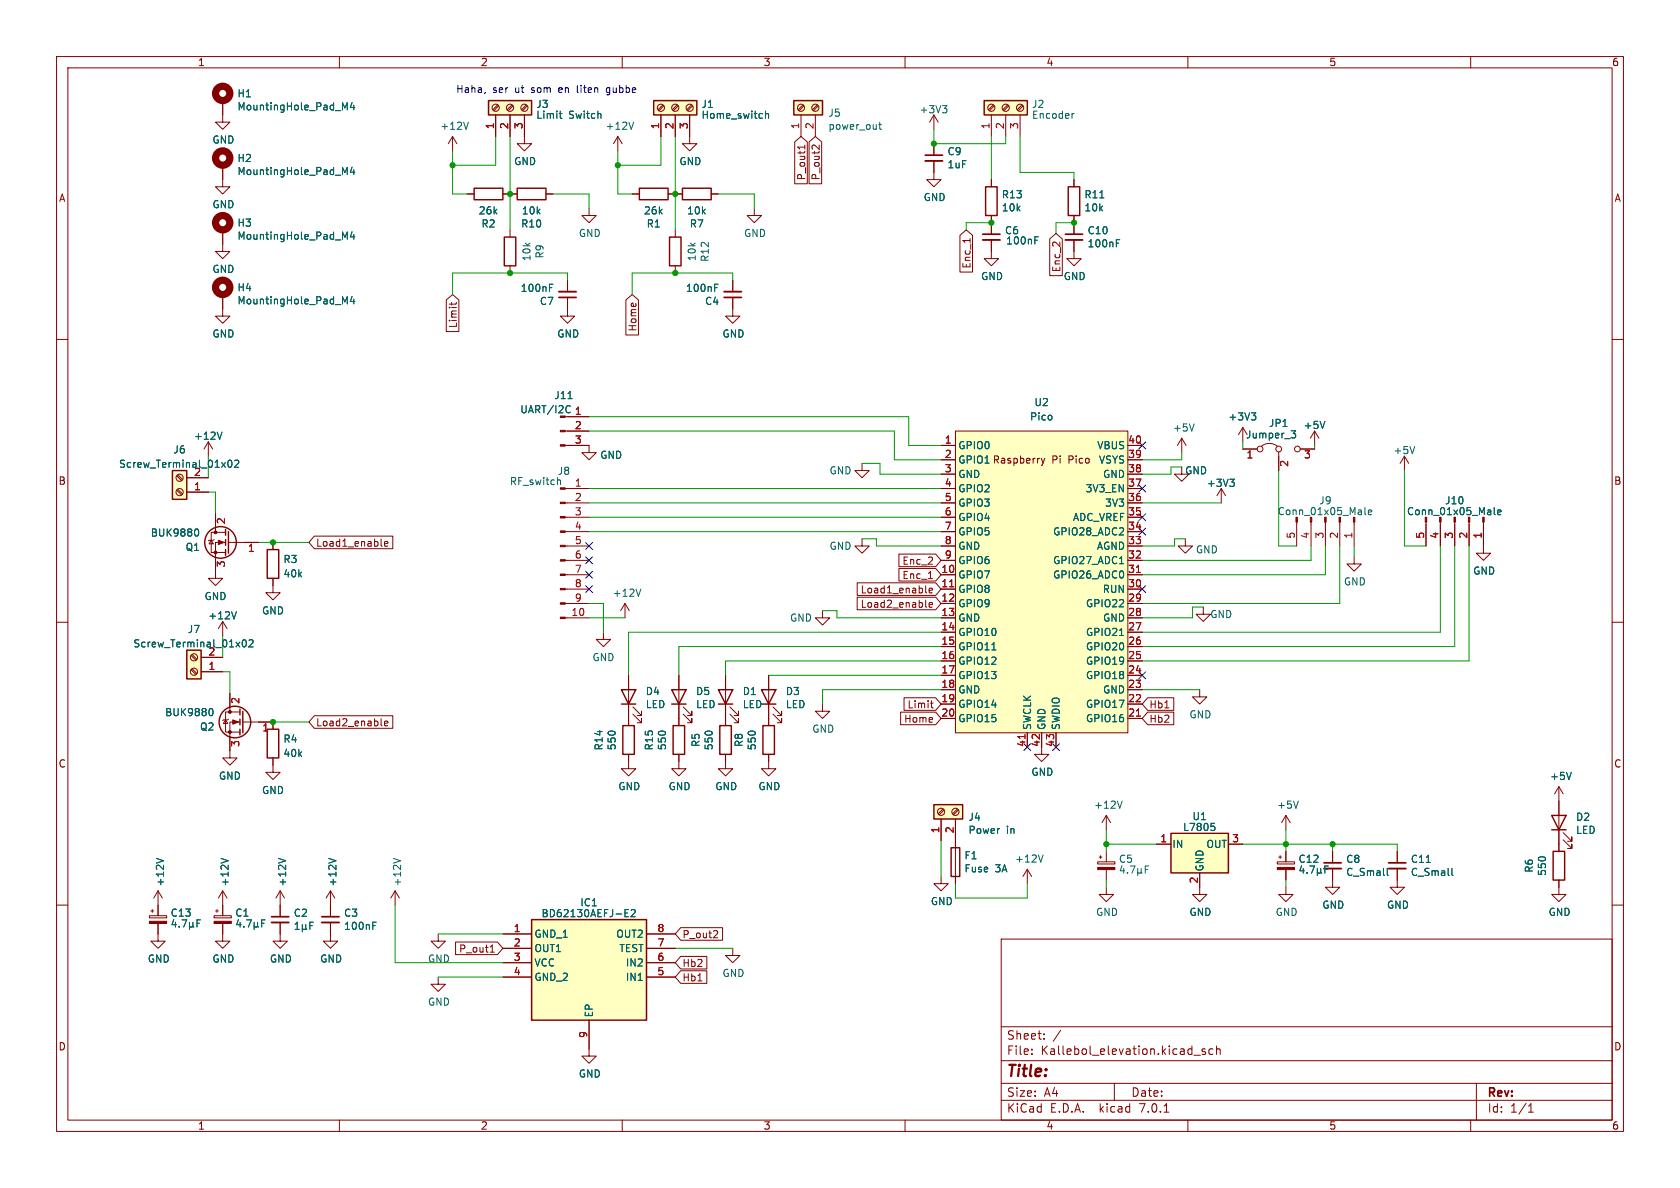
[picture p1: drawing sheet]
<svg xmlns="http://www.w3.org/2000/svg" width="297mm" height="210mm" viewBox="0 0 297 210" stroke-linecap="round" stroke-linejoin="round" font-family="sans-serif">
<g fill="none" stroke="#840000" stroke-width=".18">
<path d="M10 10h277v190h-277zM12 12h273v186h-273zM39.4 17.8v3.8h1.2l-1.2 1.3-1.3-1.3h1.3M60 10v2M88 18.5l-.9 .9M88.1 18.7l-.8 .9M90.5 18.5l-.8 .9M90.7 18.7l-.9 .9M93 18.5l-.8 .9M93.2 18.7l-.8 .9M110 10v2M117.2 18.5l-.9 .9"/>
<path d="M117.3 18.7l-.8 .9M119.7 18.5l-.8 .9M119.9 18.7l-.9 .9M122.3 18.5l-.9 .9M122.4 18.7l-.8 .9M141.9 18.5l-.8 .9M142.1 18.7l-.8 .9M144.5 18.5l-.9 .9M144.7 18.7l-.9 .9M160 10v2M175.6 18.5l-.8 .9M175.8 18.7l-.9 .9"/>
<path d="M178.1 18.5l-.8 .9M178.3 18.7l-.8 .9M180.7 18.5l-.9 .9M180.8 18.7l-.8 .9M210 10v2M260 10v2M39.4 29.2v3.8h1.2l-1.2 1.3-1.3-1.3h1.3M80 24.1l-.8 1.3M80 24.1v2.6M80 24.1l.8 1.3M82.5 34.3h1.3M87.6 20.3v3.8"/>
<path d="M88.9 34.3h2.5M90.2 20.3v3.8M92.7 20.3v5.1h1.3l-1.3 1.3-1.3-1.3h1.3M96.5 34.3h1.3M104.1 36.8v1.3h1.3l-1.3 1.3-1.2-1.3h1.2M109.2 24.1l-.7 1.3M109.2 24.1v2.6M109.2 24.1l.8 1.3M111.8 34.3h1.2M116.8 20.3v3.8M118.1 34.3h2.5M119.4 20.3v3.8"/>
<path d="M121.9 20.3v5.1h1.3l-1.3 1.3-1.3-1.3h1.3M125.7 34.3h1.3M133.3 36.8v1.3h1.3l-1.3 1.3-1.2-1.3h1.2M140.5 25.1l1.1-1 1.1 1v7.4h-2.2zM141.6 20.3v3.8M142.3 25.6v.8M142.3 26h-1.3l.2 .1M143 25.1l1.1-1 1.2 1v7.4h-2.3zM144.1 20.3v3.8M144.8 25.6v.8l-.7-.7-.3-.1-.2 .3M165.1 28.4v3.4h1.3l-1.3 1.2-1.3-1.2h1.3M165.1 20.3v2.6"/>
<path d="M165.1 25.4v2M165.1 20.3l-.8 1.3M165.1 20.3l.8 1.3M175.3 20.3v3.8M175.3 31.8v1.2M175.3 38.1v3.3M177.8 20.3v3.8M180.3 20.3v3.8M189.9 31.8v1.2M189.9 38.1v3.3M10 60h2M39.4 40.6v3.9h1.2l-1.2 1.2-1.3-1.2h1.3"/>
<path d="M39.4 52.1v3.8h1.2l-1.2 1.3-1.3-1.3h1.3M78.9 53l1.1-.9 1.1 .9v5.6h-2.2zM79.8 53.5v.4M80.7 53.5l-.2 .3h-1.1M90.2 40.6v1.3M90.2 47v1.3M100.3 52.6v3.3h1.3l-1.3 1.3-1.2-1.3h1.2M100.3 49.5v2.1M110.6 53l1.2-.9 1.1 .9v6.2h-2.3zM119.4 40.6v1.3M119.4 47v1.3M129.5 52.6v3.3h1.3l-1.3 1.3-1.2-1.3h1.2"/>
<path d="M129.5 49.5v2.1M169.7 41.6l1.1-1 1.1 1v6.5h-2.2zM171.5 42.2v.7M175.3 42.4v3.3h1.2l-1.2 1.3-1.3-1.3h1.3M185.6 42.2l1.1-.9 1.1 .9v6.5h-2.2zM189.9 42.4v3.3h1.2l-1.2 1.3-1.3-1.3h1.3M285 60h2M36.8 78.1l-.7 1.3M36.8 78.1v2.5M36.8 78.1l.8 1.3M99.9 78.7h4.2v1.3h1.3l-1.3 1.3-1.2-1.3h1.2M99.9 76.2h4.2"/>
<path d="M100.3 73.7h3.8M166.4 78.7h2.5M168.9 76.2h30.5v53.3h-30.5zM199.4 78.7h2.5M208.9 77.5l-.7 1.2M208.9 77.5v2.5M208.9 77.5l.8 1.2M219.7 75.6l-.8 1.2M219.7 75.6v2.5M219.7 75.6l.8 1.2M219.7 79.4h2.5M223 78.9a2.26 2.26 0 0 1 2.8 0"/>
<path d="M226.1 79.9v3.3M229.9 79.4h2.5M232.4 76.2l-.8 1.3M232.4 76.2v2.5M232.4 76.2l.8 1.3M31.2 84.1l.9 .9M31.2 86.7l.9 .8M31.4 83.9l.9 .9M31.4 86.5l.9 .8M33 87h3.8M33 84.5h3.8M37.3 95.5l.4 .6h-.7z"/>
<path d="M37.8 95.4l-.1 .1h-.7l-.2 .1M38.1 90.8v3.3M39.9 95.9h-1.8v6.3h1.3l-1.3 1.3-1.3-1.3h1.3M39.9 94.1h-2.6v3.6h2.6M40.4 95.9h5.3M48.3 95.9v1.3M55.6 94.8h13.8v2.2h-13.8l-1-1.1zM68 96.1l.6-.1-.1-.2-.3-.1-.2 .2v.6h.5M99.9 99.1h4.2M99.9 96.5h4.2M99.9 94h4.2M99.9 91.4h4.2"/>
<path d="M99.9 88.9h4.2M99.9 86.4h4.2M152.4 81.9v1.3h1.3l-1.3 1.3-1.3-1.3h1.3M152.4 95.3v1.2h1.3l-1.3 1.3-1.3-1.3h1.3M158.9 97.9h6.5l1 1.2-1 1.1h-6.5zM166.4 81.3h2.5M166.4 83.8h2.5M166.4 99.1h2.5M166.4 96.5h2.5M166.4 94h2.5M166.4 91.4h2.5M166.4 88.9h2.5"/>
<path d="M166.4 86.4h2.5M184.1 81l.3 .9M184.4 81.9l-.3 .4M184.7 81l-.3 .9M199.4 81.3h2.5M199.4 83.8h2.5M199.4 99.1h2.5M199.4 96.5h2.5M199.4 94h2.5M199.4 91.4h2.5M199.4 88.9h2.5M199.4 86.4h2.5"/>
<path d="M208.9 82.6v1.2h1.3l-1.3 1.3-1.3-1.3h1.3M209.5 95.3v1.2h1.3l-1.3 1.3-1.2-1.3h1.2M215.9 86.4l-.8 1.2M215.9 86.4v2.5M215.9 86.4l.8 1.2M229.2 92.3v4.2M231.8 92.3v4.2M234.3 92.3v4.2M236.9 92.3v4.2M239.4 98.4v1.3h1.3l-1.3 1.3-1.3-1.3h1.3M239.4 92.3v4.2M248.3 80.6l-.8 1.3"/>
<path d="M248.3 80.6v2.6M248.3 80.6l.7 1.3M252.1 92.3v4.2M254.6 92.3v4.2M257.2 92.3v4.2M259.7 92.3v4.2M262.3 92.3v5.5h1.2l-1.2 1.3-1.3-1.3h1.3M10 110h2M33.8 115.9l.8 .8M33.8 118.4l.8 .9M34 115.7l.8 .8M34 118.2l.8 .9"/>
<path d="M35.6 118.7h3.8M35.6 116.2h3.8M39.4 109.9l-.8 1.2M39.4 109.9v2.5M39.4 109.9l.7 1.2M48.3 102.2v2.6h1.2l-1.2 1.2-1.3-1.2h1.3M99.9 101.6h4.2M99.9 104.1h4.2M99.9 106.7h4.2M99.9 109.2h4.2M106.7 111.8v1.2h1.2l-1.2 1.3-1.3-1.3h1.3M110.5 106.7l-.8 1.3"/>
<path d="M110.5 106.7v2.5M110.5 106.7l.8 1.3M111.1 119.4v8.9M120 119.4v8.9M128.3 119.4v8.9M135.9 119.4v8.9M145.4 108v1.2h1.3l-1.3 1.3-1.3-1.3h1.3M151.5 105.6h13.9l1 1.1-1 1.1h-13.9zM151.5 103h13.9l1 1.1-1 1.2h-13.9zM158.9 100.5h6.5l1 1.1-1 1.1h-6.5zM163.7 107.3l.1 .1M163.7 104.8h.1"/>
<path d="M164.1 102.3h.8M164.3 106.9l.6-.1-.1-.2-.4-.1-.1 .2v.6h.5M164.3 104.4l.6-.1-.1-.3h-.4l-.1 .2v.6h.5M166.4 101.6h2.5M166.4 104.1h2.5M166.4 106.7h2.5M166.4 109.2h2.5M166.4 111.8h2.5M166.4 114.3h2.5M166.4 116.8h2.5M166.4 119.4h2.5M199.4 101.6h2.5"/>
<path d="M199.4 104.1h2.5M199.4 106.7h2.5M199.4 109.2h2.5M199.4 111.8h2.5M199.4 114.3h2.5M199.4 116.8h2.5M199.4 119.4h2.5M212.7 107.3v1.3h1.3l-1.3 1.3-1.2-1.3h1.2M285 110h2M39.9 127.3l.4 .6h-.8zM40.4 127.1l-.1 .2h-.8l-.1 .1M40.6 122.6v3.3"/>
<path d="M42.4 127.6h-1.8v6.4h1.3l-1.3 1.3-1.2-1.3h1.2M42.4 125.9h-2.5v3.5h2.5M42.9 127.6h5.4v1.3M48.3 134v2.5h1.2l-1.2 1.3-1.3-1.3h1.3M55.6 126.5h13.8v2.2h-13.8l-1-1.1zM68 127.9l.6-.1-.1-.3h-.3l-.2 .1v.7h.5M111.1 133.4v2.5h1.3l-1.3 1.3-1.2-1.3h1.2M111.9 126.2l1.5 1.6v-.8v.8h-.8M111.9 125l1.5 1.5v-.8v.8h-.8M120 133.4v2.5h1.3l-1.3 1.3-1.3-1.3h1.3M120.8 126.2l1.5 1.6v-.8v.8h-.8M120.8 125l1.5 1.5v-.8v.8h-.8"/>
<path d="M128.3 133.4v2.5h1.2l-1.2 1.3-1.3-1.3h1.3M129 126.2l1.6 1.6v-.8v.8h-.8M129 125l1.6 1.5v-.8v.8h-.8M135.9 133.4v2.5h1.3l-1.3 1.3-1.3-1.3h1.3M136.7 126.2l1.5 1.6v-.8v.8h-.8M136.7 125l1.5 1.5v-.8v.8h-.8M145.4 124.5v1.2h1.3l-1.3 1.3-1.3-1.3h1.3M159.2 125.9h6.2l1 1.1-1 1.1h-6.2zM159.8 123.3h5.6l1 1.2-1 1.1h-5.6zM164.5 124.3h.5M164.7 123.9v1.1l.3 .1M166.4 121.9h2.5"/>
<path d="M166.4 124.5h2.5M166.4 127h2.5M181.6 129.5v2.6M184.1 129.5v3.9h1.3l-1.3 1.2-1.2-1.2h1.2M186.7 129.5v2.6M199.4 121.9h2.5M199.4 124.5h2.5M199.4 127h2.5M202.9 123.3h4.6v2.3h-4.6l-1-1.1zM202.9 125.9h4.6v2.2h-4.6l-1-1.1zM212.1 121.9v1.3h1.3l-1.3 1.3-1.3-1.3h1.3M275.6 139.1v11.4"/>
<path d="M275.6 139.1l-.8 1.2M275.6 139.1l.8 1.2M10 160h2M27.9 157.5v4.4M27.9 157.5l-.7 1.3M27.9 157.5l.8 1.3M39.4 157.5v4.4M39.4 157.5l-.8 1.3M39.4 157.5l.7 1.3M49.5 157.5v4.6M49.5 157.5l-.7 1.3M49.5 157.5l.8 1.3"/>
<path d="M58.4 157.5v4.6M58.4 157.5l-.7 1.3M58.4 157.5l.8 1.3M69.8 157.5l-.7 1.3M69.8 157.5v2.5M69.8 157.5l.8 1.3M166.4 154.9v1.3h1.2l-1.2 1.3-1.3-1.3h1.3M166.4 144.8v3.8M166.7 143l-.8 .9M166.9 143.2l-.9 .8M168.9 144.8v11.4M169.2 143l-.8 .9"/>
<path d="M169.4 143.2l-.8 .8M181.6 153.7v2.5M181.6 153.7l-.8 1.2M181.6 153.7l.8 1.2M194.1 152.3h3v.4h-3zM194.3 151.5h.5M194.6 151.3v.5M195.6 156.8v1.3h1.2l-1.2 1.3-1.3-1.3h1.3M195.6 144.1v2.6M195.6 150.5v1.8M195.6 153.7v1.9M195.6 144.1l-.8 1.3"/>
<path d="M195.6 144.1l.7 1.3M204.5 149.2h2.5M212.1 154.3v3.8h1.3l-1.3 1.3-1.3-1.3h1.3M217.2 149.2h2.5M225.8 152.3h3.1v.4h-3.1zM226.1 151.5h.5M226.3 151.3v.5M227.3 156.8v1.3h1.3l-1.3 1.3-1.2-1.3h1.2M227.3 144.1v2.6M227.3 150.5v1.8M227.3 153.7v1.9M227.3 144.1l-.7 1.3"/>
<path d="M227.3 144.1l.8 1.3M235.6 153.5v3.3h1.3l-1.3 1.3-1.3-1.3h1.3M235.6 150.5v2M247 153.5v3.3h1.3l-1.3 1.3-1.3-1.3h1.3M247 150.5v2M275.6 155.6v2.5h1.3l-1.3 1.3-1.3-1.3h1.3M276.4 148.5l1.5 1.5v-.8v.8h-.8M276.4 147.2l1.5 1.5v-.7v.7h-.8M285 160h2M26.4 161.9h3.1v.4h-3.1zM26.7 161h.5M26.9 160.8v.5"/>
<path d="M27.9 163.2v3.2h1.3l-1.3 1.2-1.2-1.2h1.2M37.8 161.9h3.1v.4h-3.1zM38.1 161h.5M38.4 160.8v.5M39.4 163.2v3.2h1.2l-1.2 1.2-1.3-1.2h1.3M49.5 163.1v3.3h1.3l-1.3 1.2-1.2-1.2h1.2M58.4 163.1v3.3h1.3l-1.3 1.2-1.3-1.2h1.3M77.5 165.1v1.3h1.2l-1.2 1.2-1.3-1.2h1.3M77.5 172.7v1.3h1.2l-1.2 1.3-1.3-1.3h1.3M80.5 166.5h7.4l1 1.1-1 1.2h-7.4zM86.7 168.3h.7M86.9 167.2l.1-.2v1.3"/>
<path d="M88.9 165.1h5.1M88.9 167.6h5.1M88.9 170.2h5.1M88.9 172.7h5.1M114.3 165.1h5.1M114.3 167.6h5.1M114.3 170.2h5.1M114.3 172.7h5.1M120.3 164h7.4v2.2h-7.4l-.9-1.1zM120.3 169.1h4.7v2.2h-4.7l-.9-1.1zM120.3 171.6h4.7v2.2h-4.7l-.9-1.1zM126.8 164.6l.1 .2-.1 .3-.7 .7h.8"/>
<path d="M129.5 167.6v1.3h1.3l-1.3 1.3-1.2-1.3h1.2M177 166h108v32h-108zM60 198v2M104.1 180.3v6.4h1.3l-1.3 1.3-1.2-1.3h1.2M110 198v2M160 198v2M177 194.5h108M177 191.5h108M177 187.5h108M177 181.5h108M182.4 186.3v.1M182.4 185.5v.1"/>
<path d="M184.6 183.6v.1M184.6 182.8v.1M197 191.5v3M205.8 196.6h.8M210 198v2M211.1 186.5h1.1M213.1 185.5l-.4-.1-.2 .2 .1 .2 .5 .2v.3h-.6M214.4 185.5l-.4-.1-.3 .3v.4l.2 .2h.5M215.1 185.5l.2-.1 .3 .1 .1 .9M215.1 184.9v1.5M260 198v2M261 191.5v6.5"/>
<path d="M270.2 196.6h.9M270.2 195.5l.4-.4v1.5"/>
<circle cx="87.6" cy="19" r=".63"/>
<circle cx="90.2" cy="19" r=".63"/>
<circle cx="92.7" cy="19" r=".63"/>
<circle cx="116.8" cy="19" r=".63"/>
<circle cx="119.4" cy="19" r=".63"/>
<circle cx="121.9" cy="19" r=".63"/>
<circle cx="141.6" cy="19" r=".63"/>
<circle cx="144.1" cy="19" r=".63"/>
<circle cx="175.3" cy="19" r=".63"/>
<circle cx="177.8" cy="19" r=".63"/>
<circle cx="180.3" cy="19" r=".63"/>
<circle cx="222.8" cy="79.4" r=".51"/>
<circle cx="226.1" cy="79.4" r=".51"/>
<circle cx="229.4" cy="79.4" r=".51"/>
<circle cx="31.7" cy="87" r=".63"/>
<circle cx="31.7" cy="84.5" r=".63"/>
<circle cx="34.3" cy="118.7" r=".63"/>
<circle cx="34.3" cy="116.2" r=".63"/>
<circle cx="166.4" cy="143.5" r=".63"/>
<circle cx="168.9" cy="143.5" r=".63"/>
</g>
<g fill="#ffffc2" stroke="#ffffc2" stroke-width=".18">
<path d="M94 162.6h20.3v17.7h-20.3z"/>
<path d="M140.3 17.8h5.1v2.5h-5.1z"/>
<path d="M33 114.9h2.6v5.1h-2.6z"/>
<path d="M168.9 76.2h30.5v53.3h-30.5z"/>
<path d="M30.5 83.2h2.5v5.1h-2.5z"/>
<path d="M165.1 142.2h5.1v2.6h-5.1z"/>
<path d="M207 147.3h10.2v7h-10.2z"/>
<path d="M174 17.8h7.6v2.5h-7.6z"/>
<path d="M115.6 17.8h7.6v2.5h-7.6z"/>
<path d="M86.4 17.8h7.6v2.5h-7.6z"/>
</g>
<g fill="none" stroke="#840000" stroke-width=".25">
<path d="M86.4 17.8h7.6v2.5h-7.6zM115.6 17.8h7.6v2.5h-7.6zM140.3 17.8h5.1v2.5h-5.1zM174 17.8h7.6v2.5h-7.6zM83.8 33.3h5.1v2h-5.1zM91.4 33.3h5.1v2h-5.1zM113 33.3h5.1v2h-5.1zM120.6 33.3h5.1v2h-5.1zM174.2 33h2.1v5.1h-2.1zM188.8 33h2.1v5.1h-2.1zM89.2 41.9h2v5.1h-2zM118.4 41.9h2v5.1h-2z"/>
<path d="M30.5 83.2h2.5v5.1h-2.5zM39.9 93.6v1M39.9 95.4v1M39.9 97.2v1M40.4 94v3.8M47.2 97.2h2.1v5h-2.1zM33 114.9h2.6v5.1h-2.6zM42.4 125.3v1.1M42.4 127.1v1M42.4 128.9v1M42.9 125.7v3.8M47.2 128.9h2.1v5.1h-2.1z"/>
<path d="M109.9 121.9h2.5l-1.3 2.6zM109.9 124.5h2.5M110.1 128.3h2v5.1h-2zM118.7 121.9h2.6l-1.3 2.6zM118.7 124.5h2.6M119 128.3h2v5.1h-2zM127 121.9h2.5l-1.2 2.6zM127 124.5h2.5M127.3 128.3h2v5.1h-2zM134.6 121.9h2.6l-1.3 2.6zM134.6 124.5h2.6M134.9 128.3h2v5.1h-2z"/>
<path d="M165.1 142.2h5.1v2.6h-5.1zM168.1 149.9h1.6v5h-1.6zM207 147.3h10.2v7h-10.2zM274.3 144.1h2.6l-1.3 2.6zM274.3 146.7h2.6M274.6 150.5h2v5.1h-2zM94 162.6h20.3v17.7h-20.3z"/>
<circle cx="39" cy="95.9" r="2.79"/>
<circle cx="41.5" cy="127.6" r="2.79"/>
</g>
<g fill="none" stroke="#006464" stroke-width=".18">
<path d="M60.5 18.2l.5 .9 .4-.9v1.2M62.2 18.1l-.3 .9h.8M62.5 18.6v.8M135.3 19.6v1.3M166.6 18.7h.8l-.4 .5M167.2 19.2l.2 .2v.3l-.2 .2M60.5 29.6l.5 .9 .4-.9v1.3M62.2 29.5l-.3 .9h.8M62.5 30v.9M82.8 21.6l-.4 1.3M98.9 20.1h.4M99 20.7l.3 .2"/>
<path d="M106.2 20.1v.8M112 21.6l-.4 1.3M135.3 20.2l.2-.1h.3l.1 .8M155.3 22h.5M155.5 21.6v1.1l.3 .2M189.9 20.1l-.3 .1M60.5 41l.5 .9 .4-.9v1.3M60.5 52.5l.5 .9 .4-.9v1.2M62.2 41l-.3 .9h.8M62.2 52.4l-.3 .9h.8M62.5 41.4v.9M62.5 52.9v.8"/>
<path d="M97.1 50.2h.6M126.3 50.2h.7M183 41.9h.6M197.4 42.4h.6M39.2 76.4l-.4 1.3M100.4 70.5h.7M100.5 71.7l.3 .1M100.8 72.9l-.3 .1M211.1 74.9l-.4 1.3M221.2 73h.8l-.4 .5M221.8 73.5l.2 .2v.3l-.2 .2M228.3 76.2h.8l-.5 .4 .4 .2 .1 .4-.3 .2h-.4"/>
<path d="M234.2 74.5l-.4 1.3M250.1 78.9l-.4 1.3M34.7 93.5a.68 .68 0 0 1 .4 .6 .68 .68 0 0 1-.4 .7M40.5 81.4l.1-.1a.68 .68 0 0 1 .4 .7 .68 .68 0 0 1-.4 .6 .84 .84 0 0 1-.1-1.2zM41.5 81.5l.5-.2 .2 .4-.8 .9h.8M98.7 84.8l.4 .2v.7M197.9 99.6h.7M217.4 84.7h.8l-.4 .5M218 85.2l.2 .2v.3l-.2 .3M241.3 89.7v1.1l.2 .2M241.9 90.6l.6-.2-.1-.2-.3-.1-.2 .2 .1 .6h.4M264.2 89.7v1.1l.1 .2"/>
<path d="M264.8 90.6l.6-.2-.1-.2-.4-.1-.1 .2v.6h.5M41.8 108.1l-.4 1.3M42.9 113.2l.2-.1a.68 .68 0 0 1 .5 .6 .68 .68 0 0 1-.5 .7l-.2-.2-.1-.3zM44 113.2l.5-.1 .3 .4-.8 .9h.8M113.3 104.1l-.4 1.3M197.9 112.3h.7M37.2 125.3a.68 .68 0 0 1 .5 .6 .68 .68 0 0 1-.5 .6M277.8 136.5l-.4 1.3M27.6 151.7l1.3 .5M39.1 151.7l1.2 .5M49.2 151.7l1.3 .5M58.1 151.7l1.3 .5"/>
<path d="M69.5 151.7l1.3 .5M184.4 151.1l-.4 1.3M198.4 153l-.3 .9h.7M198.4 141.6l-.4 1.3M198.7 153.5v.9M199.3 154.2v.2M199.8 153.1h.9l-.6 1.3M201.1 154.2l.2 .2h.3l.1-.2M201.1 153.5v1.3M201.7 154.2l.2 .2M201.7 153.5v.7M202.5 153.7h.4"/>
<path d="M203.1 153.1h-.6v1.3M214.1 145.5h.6M214.5 146l.3 .3v.3l-.3 .2M229.5 141.6l-.4 1.3M230.1 153l-.3 .9h.8M230.4 153.5v.9M231.1 154.2v.2M232.4 153.1l-.5 1.3M232.9 153.5v1.3M232.9 154.2l.2 .2h.2l.2-.2M233.5 154.2l.2 .2M233.5 153.5v.7"/>
<path d="M234.2 153.7h.4M234.8 153.1h-.6v1.3M239 153.6a.6 .6 0 0 0-.8 .4 .6 .6 0 0 0 .6 .8l.2-.2M239.3 154.9h.9M241.2 153.6l-.5-.1-.2 .2 .1 .3 .5 .3v.3l-.1 .2-.5-.1M241.7 154l.4-.1 .2 .2M241.7 153.9v.9M242.3 154.1l.2-.2 .3 .1v.8M242.3 154.1v.7M243.4 154h.5l.1 .8M244 154.2l-.4 .1-.2 .2 .2 .3 .4-.1M244.6 153.5v1.1l.2 .2"/>
<path d="M245.3 153.5v1.1l.1 .2M256.7 153.5v1.1l.2 .2M30.7 162.5l-.3 1h.8M31 163v.9M31.7 163.8v.1M33 162.6l-.5 1.3M33.5 163v1.3M33.5 163.7l.2 .2h.2l.2-.2M34.1 163.7l.2 .2M34.1 163v.7M34.8 163.2h.5M35.4 162.6h-.6v1.3"/>
<path d="M42.1 162.5l-.3 1h.8M42.4 163v.9M43.1 163.8v.1M43.6 162.6h.8l-.5 1.3M44.9 163.7l.2 .2h.2l.2-.2M44.9 163v1.3M45.5 163.7l.2 .2M45.5 163v.7M46.3 163.2h.4M46.9 162.6h-.6v1.3M52.2 164.3h.7M52.2 163.4l.3-.4v1.3"/>
<path d="M53.4 164.1l.2 .2h.3l.2-.2M53.4 163.4v1.3M54.1 164.1l.1 .2M54.1 163.4v.7M54.8 163.6h.4M55.4 163h-.6v1.3M65.9 163h.6M110.5 161.4h.4M110.5 162.1h.6M110.5 160.8h.6M111.6 160.9l.5-.1 .2 .4-.8 .9h.8M112.8 173.3h.8"/>
</g>
<path d="M163.6 28.4h3M98.8 51.6h3.1M128 51.6h3.1M173.7 42.4h3.1M188.3 42.4h3.1M234.1 153.5h3M245.5 153.5h3M48 163.1h3.1M56.9 163.1h3" fill="none" stroke="#840000" stroke-width=".33"/>
<path d="M163.6 27.4h3M98.8 52.6h3.1M128 52.6h3.1M173.7 41.4h3.1M188.3 41.4h3.1M234.1 152.5h3M245.5 152.5h3M48 162.1h3.1M56.9 162.1h3" fill="none" stroke="#840000" stroke-width=".3"/>
<g fill="#840000" stroke="#840000" stroke-width=".18">
<path d="M41.1 127.3l1.1 .3-1.1 .4z"/>
<path d="M26.4 162.9h3.1v.3h-3.1z"/>
<path d="M37.8 162.9h3.1v.3h-3.1z"/>
<path d="M225.8 153.3h3.1v.4h-3.1z"/>
<path d="M38.6 95.5l1 .4-1 .4z"/>
<path d="M194.1 153.3h3v.4h-3z"/>
<path d="M252 91.4h.2v.9h-.2z"/>
<path d="M254.5 91.4h.3v.9h-.3z"/>
<path d="M257 91.4h.3v.9h-.3z"/>
<path d="M259.6 91.4h.2v.9h-.2z"/>
<path d="M262.1 91.4h.3v.9h-.3z"/>
<path d="M99.1 109.1h.8v.2h-.8z"/>
<path d="M99.1 106.6h.8v.2h-.8z"/>
<path d="M99.1 104h.8v.3h-.8z"/>
<path d="M99.1 101.5h.8v.2h-.8z"/>
<path d="M99.1 98.9h.8v.3h-.8z"/>
<path d="M99.1 96.4h.8v.2h-.8z"/>
<path d="M99.1 93.9h.8v.2h-.8z"/>
<path d="M99.1 91.3h.8v.3h-.8z"/>
<path d="M99.1 88.8h.8v.2h-.8z"/>
<path d="M99.1 86.2h.8v.3h-.8z"/>
<path d="M99.1 78.6h.8v.3h-.8z"/>
<path d="M99.1 76.1h.8v.2h-.8z"/>
<path d="M229.1 91.4h.3v.9h-.3z"/>
<path d="M231.6 91.4h.3v.9h-.3z"/>
<path d="M234.2 91.4h.2v.9h-.2z"/>
<path d="M236.7 91.4h.3v.9h-.3z"/>
<path d="M239.3 91.4h.2v.9h-.2z"/>
<circle cx="40.6" cy="129.4" r=".25"/>
<circle cx="40.6" cy="125.9" r=".25"/>
<circle cx="38.1" cy="97.7" r=".25"/>
<circle cx="38.1" cy="94.1" r=".25"/>
</g>
<path d="M167.9 103.7h.7M200.9 101.2h.7M181.2 129.8v.8M200.9 126.6h.7" fill="none" stroke="#a90000" stroke-width=".18"/>
<g fill="none" stroke="#840000" stroke-width="1.3">
<circle cx="39.4" cy="16.5" r="1.27"/>
<circle cx="39.4" cy="27.9" r="1.27"/>
<circle cx="39.4" cy="39.4" r="1.27"/>
<circle cx="39.4" cy="50.8" r="1.27"/>
</g>
<g fill="none" stroke="#009600" stroke-width=".18">
<path d="M80 26.7v7.6h2.5M87.6 24.1v5.1h-7.6M90.2 24.1v16.5M97.8 34.3h6.3v2.5M109.2 26.7v7.6h2.6M116.8 24.1v5.1h-7.6M119.4 24.1v16.5M127 34.3h6.3v2.5M165.1 22.9v2.5h12.7v-1.3M175.3 39.4h-4.5v1.2M175.3 24.1v7.7M180.3 24.1v6.4h9.6v1.3"/>
<path d="M189.9 39.4h-3.2v1.9M100.3 49.5v-1.2h-20.3v3.8M129.5 49.5v-1.2h-17.7v3.8M104.1 73.7h56.6v5h5.7M104.1 76.2h54v5.1h8.3M219.7 78.1v1.3M232.4 78.7v.7M36.8 87h1.3v3.8M36.8 80.6v3.9M45.7 95.9h8.9M104.1 86.4h62.3M104.1 88.9h62.3"/>
<path d="M104.1 91.4h62.3M104.1 94h62.3M152.4 95.3h2.5v1.2h11.5M152.4 81.9h3.2v1.9h10.8M201.9 88.9h14M208.9 82.6h-1.9v1.2h-5.1M208.9 80v1.3h-7M209.5 95.3h-1.9v1.2h-5.7M226.1 83.2v13.3h3.1M231.8 96.5v2.6h-29.9M234.3 96.5v5.1h-32.4M236.9 96.5v10.2h-35"/>
<path d="M239.4 96.5v1.9M248.3 83.2v13.3h3.8M254.6 96.5v15.3h-52.7M257.2 96.5v17.8h-55.3M259.7 96.5v20.3h-57.8M39.4 118.7h1.2v3.9M39.4 112.4v3.8M104.1 106.7h2.6v5.1M104.1 109.2h6.4M135.9 119.4h30.5M145.4 108h2.6v1.2h18.4M166.4 116.8h-38.1v2.6"/>
<path d="M166.4 111.8h-55.3v7.6M166.4 114.3h-46.4v5.1M212.7 107.3h-1.9v1.9h-8.9M48.3 127.6h6.3M166.4 121.9h-21v2.6M201.9 121.9h10.2M166.4 148.6v6.3M168.9 156.2v2.6h12.7v-2.6M195.6 146.7v3.8M195.6 155.6v1.2M195.6 149.2h8.9M219.7 149.2h27.3v1.3"/>
<path d="M227.3 146.7v3.8M227.3 155.6v1.2M235.6 149.2v1.3M69.8 160v10.2h19.1M77.5 165.1h11.4M77.5 172.7h11.4M119.4 167.6h10.1"/>
</g>
<g fill="none" stroke="#000084" stroke-width=".18">
<path d="M201.3 78.1l1.2 1.2M202.5 78.1l-1.2 1.2M103.5 98.5l1.2 1.2M103.5 95.9l1.2 1.2M104.7 98.5l-1.2 1.2M104.7 95.9l-1.2 1.2M201.3 90.8l1.2 1.2M201.3 85.8l1.2 1.2M201.3 93.4l1.2 1.2M202.5 90.8l-1.2 1.2M202.5 85.8l-1.2 1.2M202.5 93.4l-1.2 1.2"/>
<path d="M103.5 101l1.2 1.2M103.5 103.5l1.2 1.2M104.7 101l-1.2 1.2M104.7 103.5l-1.2 1.2M201.3 103.5l1.2 1.2M201.3 118.8l1.2 1.2M202.5 103.5l-1.2 1.2M202.5 118.8l-1.2 1.2M181 131.5l1.2 1.2M182.2 131.5l-1.2 1.2M186.1 131.5l1.2 1.2M187.3 131.5l-1.2 1.2"/>
</g>
<g fill="#009600" stroke="#009600" stroke-width=".18">
<circle cx="48.3" cy="127.6" r=".46"/>
<circle cx="48.3" cy="95.9" r=".46"/>
<circle cx="119.4" cy="34.3" r=".46"/>
<circle cx="119.4" cy="48.3" r=".46"/>
<circle cx="109.2" cy="29.2" r=".46"/>
<circle cx="90.2" cy="34.3" r=".46"/>
<circle cx="80" cy="29.2" r=".46"/>
<circle cx="90.2" cy="48.3" r=".46"/>
<circle cx="189.9" cy="39.4" r=".46"/>
<circle cx="175.3" cy="39.4" r=".46"/>
<circle cx="165.1" cy="25.4" r=".46"/>
<circle cx="195.6" cy="149.2" r=".46"/>
<circle cx="227.3" cy="149.2" r=".46"/>
<circle cx="235.6" cy="149.2" r=".46"/>
</g>
<text font-size="2.8" fill="#840000" x="178" y="190.8">Title:</text>
<g font-size="2.1" fill="#840000">
<text x="178" y="183.9">Sheet:</text>
<text x="186.2" y="183.9">/</text>
<text x="178" y="186.6">File:</text>
<text x="184" y="186.6">Kallebol_elevation.kicad_sch</text>
<text x="178" y="196.8">KiCad</text>
<text x="178" y="194">Size:</text>
<text x="184.6" y="194">A4</text>
<text x="185.7" y="196.8">E.D.A.</text>
<text x="194.4" y="196.8">kicad</text>
<text x="200" y="194">Date:</text>
<text x="201.5" y="196.8">7.0.1</text>
<text x="263" y="194.2">Rev:</text>
<text x="263" y="196.8">Id:</text>
<text x="267" y="196.8">1/1</text>
</g>
<g font-size="1.8" fill="#840000">
<text x="35" y="11.8">1</text>
<text x="85" y="11.8">2</text>
<text x="135" y="11.8">3</text>
<text x="185" y="11.8">4</text>
<text x="235" y="11.8">5</text>
<text x="285" y="11.8">6</text>
<text x="10.4" y="35.8">A</text>
<text x="142.5" y="32" transform="rotate(-90 142.5 32)">P_out1</text>
<text x="145.1" y="32" transform="rotate(-90 145.1 32)">P_out2</text>
<text x="285.4" y="35.8">A</text>
<text x="171.7" y="47.6" transform="rotate(-90 171.7 47.6)">Enc_1</text>
<text x="187.6" y="48.2" transform="rotate(-90 187.6 48.2)">Enc_2</text>
<text x="80.9" y="58.1" transform="rotate(-90 80.9 58.1)">Limit</text>
<text x="112.7" y="58.7" transform="rotate(-90 112.7 58.7)">Home</text>
<text x="169.4" y="82.1">GPIO1 Raspberry</text>
<text x="185.9" y="82.1">Pi</text>
<text x="188.9" y="82.1">Pico</text>
<text x="10.3" y="85.8">B</text>
<text x="285.3" y="85.8">B</text>
<text x="55.9" y="96.8">Load1_enable</text>
<text x="159.4" y="100">Enc_2</text>
<text x="152" y="107.6">Load2_enable</text>
<text x="152" y="105.1">Load1_enable</text>
<text x="159.4" y="102.5">Enc_1</text>
<text x="160.3" y="125.4">Limit</text>
<text x="203.2" y="125.4">Hb1</text>
<text x="55.9" y="128.6">Load2_enable</text>
<text x="159.7" y="127.9">Home</text>
<text x="203.2" y="127.9">Hb2</text>
<text x="10.3" y="135.8">C</text>
<text x="285.3" y="135.8">C</text>
<text x="120.6" y="166">P_out2</text>
<text x="81" y="168.6">P_out1</text>
<text x="120.6" y="171.1">Hb2</text>
<text x="120.6" y="173.6">Hb1</text>
<text x="10.3" y="185.8">D</text>
<text x="285.3" y="185.8">D</text>
<text x="35" y="199.8">1</text>
<text x="85" y="199.8">2</text>
<text x="135" y="199.8">3</text>
<text x="185" y="199.8">4</text>
<text x="235" y="199.8">5</text>
<text x="285" y="199.8">6</text>
</g>
<g font-size="1.8" fill="#006464">
<text x="41.9" y="17.4">H1</text>
<text x="41.9" y="19.7">MountingHole_Pad_M4</text>
<text x="77.8" y="23.1">+12V</text>
<text x="94.7" y="19.2">J3</text>
<text x="94.7" y="21.2">Limit</text>
<text x="100.5" y="21.2">Switch</text>
<text x="107" y="23.1">+12V</text>
<text x="124" y="19.2">J1</text>
<text x="124" y="21.2">Home_switch</text>
<text x="146.4" y="20.8">J5</text>
<text x="146.4" y="23.1">power_out</text>
<text x="162.5" y="20.2">+3V3</text>
<text x="182.4" y="19.2">J2</text>
<text x="182.4" y="21.2">Encoder</text>
<text x="37.5" y="25.5">GND</text>
<text x="41.9" y="28.8">H2</text>
<text x="90.8" y="29.3">GND</text>
<text x="120" y="29.3">GND</text>
<text x="167.4" y="27.6">C9</text>
<text x="167.4" y="29.9">1uF</text>
<text x="41.9" y="31.1">MountingHole_Pad_M4</text>
<text x="163.2" y="35.7">GND</text>
<text x="177" y="35.2">R13</text>
<text x="191.7" y="35.2">R11</text>
<text x="37.5" y="37">GND</text>
<text x="41.9" y="40.2">H3</text>
<text x="84.6" y="38.1">26k</text>
<text x="85.1" y="40.4">R2</text>
<text x="92.1" y="40.4">R10</text>
<text x="92.2" y="38.1">10k</text>
<text x="113.8" y="38.1">26k</text>
<text x="114.3" y="40.4">R1</text>
<text x="121.4" y="38.1">10k</text>
<text x="121.9" y="40.4">R7</text>
<text x="177" y="37.5">10k</text>
<text x="177.6" y="41.6">C6</text>
<text x="191.7" y="37.5">10k</text>
<text x="192.2" y="41.6">C10</text>
<text x="41.9" y="42.5">MountingHole_Pad_M4</text>
<text x="93.9" y="46.2" transform="rotate(-90 93.9 46.2)">10k</text>
<text x="96.3" y="45.8" transform="rotate(-90 96.3 45.8)">R9</text>
<text x="102.3" y="42">GND</text>
<text x="123.2" y="46.2" transform="rotate(-90 123.2 46.2)">10k</text>
<text x="125.5" y="46.4" transform="rotate(-90 125.5 46.4)">R12</text>
<text x="131.5" y="42">GND</text>
<text x="177.8" y="43.4">100nF</text>
<text x="192.2" y="43.9">100nF</text>
<text x="37.5" y="48.4">GND</text>
<text x="41.9" y="51.7">H4</text>
<text x="41.9" y="54">MountingHole_Pad_M4</text>
<text x="92" y="51.8">100nF</text>
<text x="121.2" y="51.8">100nF</text>
<text x="173.4" y="49.7">GND</text>
<text x="188" y="49.7">GND</text>
<text x="37.5" y="59.8">GND</text>
<text x="95.4" y="54.1">C7</text>
<text x="98.5" y="59.8">GND</text>
<text x="124.6" y="54.1">C4</text>
<text x="127.7" y="59.8">GND</text>
<text x="97.9" y="70.7">J11</text>
<text x="182.8" y="71.9">U2</text>
<text x="34.2" y="77.9">+12V</text>
<text x="91.9" y="73.2">UART/I2C</text>
<text x="182" y="74.5">Pico</text>
<text x="207.3" y="76.4">+5V</text>
<text x="217.1" y="74.5">+3V3</text>
<text x="220.2" y="77.7">Jumper_3</text>
<text x="224.3" y="75.6">JP1</text>
<text x="230.4" y="76">+5V</text>
<text x="21" y="82.8">Screw_Terminal_01x02</text>
<text x="30.6" y="80.3">J6</text>
<text x="106.1" y="81.3">GND</text>
<text x="169.4" y="79.6">GPIO0</text>
<text x="169.4" y="82.1">GPIO1</text>
<text x="193.9" y="79.6">VBUS</text>
<text x="194.2" y="82.1">VSYS</text>
<text x="246.3" y="80.4">+5V</text>
<text x="90.1" y="85.9">RF_switch</text>
<text x="98.5" y="84.1">J8</text>
<text x="146.6" y="84">GND</text>
<text x="169.4" y="84.6">GND</text>
<text x="169.4" y="87.2">GPIO2</text>
<text x="169.4" y="89.7">GPIO3</text>
<text x="191.8" y="87.2">3V3_EN</text>
<text x="194.9" y="84.6">GND</text>
<text x="195.2" y="89.7">3V3</text>
<text x="209.5" y="84">GND</text>
<text x="213.3" y="86.2">+3V3</text>
<text x="233.2" y="89.3">J9</text>
<text x="255.4" y="89.3">J10</text>
<text x="26.6" y="95">BUK9880</text>
<text x="169.4" y="92.3">GPIO4</text>
<text x="169.4" y="94.8">GPIO5</text>
<text x="186.1" y="94.8">GPIO28_ADC2</text>
<text x="189.6" y="92.3">ADC_VREF</text>
<text x="225.8" y="91.2">Conn_01x05_Male</text>
<text x="248.7" y="91.2">Conn_01x05_Male</text>
<text x="32.8" y="97.5">Q1</text>
<text x="50" y="99.7">R3</text>
<text x="146.6" y="97.3">GND</text>
<text x="169.4" y="97.3">GND</text>
<text x="169.4" y="99.9">GPIO6</text>
<text x="186.1" y="99.9">GPIO27_ADC1</text>
<text x="193.8" y="97.3">AGND</text>
<text x="211.4" y="98">GND</text>
<text x="260.4" y="101.7">GND</text>
<text x="36.1" y="106.2">GND</text>
<text x="50" y="102.2">40k</text>
<text x="108.3" y="105.7">+12V</text>
<text x="169.4" y="102.4">GPIO7</text>
<text x="169.4" y="105">GPIO8</text>
<text x="169.4" y="107.5">GPIO9</text>
<text x="186.1" y="102.4">GPIO26_ADC0</text>
<text x="191.9" y="107.5">GPIO22</text>
<text x="194.8" y="105">RUN</text>
<text x="237.5" y="103.6">GND</text>
<text x="33.1" y="112.1">J7</text>
<text x="36.8" y="109.6">+12V</text>
<text x="46.3" y="108.8">GND</text>
<text x="139.6" y="110">GND</text>
<text x="169.4" y="110">GND</text>
<text x="169.4" y="112.6">GPIO10</text>
<text x="191.9" y="112.6">GPIO21</text>
<text x="194.9" y="110">GND</text>
<text x="213.9" y="109.4">GND</text>
<text x="23.5" y="114.6">Screw_Terminal_01x02</text>
<text x="104.7" y="117">GND</text>
<text x="169.4" y="115.1">GPIO11</text>
<text x="169.4" y="117.7">GPIO12</text>
<text x="191.9" y="117.7">GPIO19</text>
<text x="191.9" y="115.1">GPIO20</text>
<text x="114.1" y="123">D4</text>
<text x="114.1" y="125.3">LED</text>
<text x="123" y="123">D5</text>
<text x="123" y="125.3">LED</text>
<text x="131.2" y="123">D1</text>
<text x="131.2" y="125.3">LED</text>
<text x="138.9" y="123">D3</text>
<text x="138.9" y="125.3">LED</text>
<text x="169.4" y="120.2">GPIO13</text>
<text x="169.4" y="122.7">GND</text>
<text x="169.4" y="125.3">GPIO14</text>
<text x="191.9" y="125.3">GPIO17</text>
<text x="191.9" y="120.2">GPIO18</text>
<text x="194.9" y="122.7">GND</text>
<text x="29.1" y="126.8">BUK9880</text>
<text x="35.3" y="129.3">Q2</text>
<text x="50" y="131.4">R4</text>
<text x="143.5" y="129.7">GND</text>
<text x="169.4" y="127.8">GPIO15</text>
<text x="182.4" y="129" transform="rotate(-90 182.4 129)">SWCLK</text>
<text x="185" y="129" transform="rotate(-90 185 129)">GND</text>
<text x="187.5" y="129" transform="rotate(-90 187.5 129)">SWDIO</text>
<text x="191.9" y="127.8">GPIO16</text>
<text x="210.2" y="127.1">GND</text>
<text x="38.6" y="138">GND</text>
<text x="50" y="134">40k</text>
<text x="106.7" y="132.7" transform="rotate(-90 106.7 132.7)">R14</text>
<text x="109" y="132.7" transform="rotate(-90 109 132.7)">550</text>
<text x="115.6" y="132.7" transform="rotate(-90 115.6 132.7)">R15</text>
<text x="117.9" y="132.7" transform="rotate(-90 117.9 132.7)">550</text>
<text x="123.8" y="132.1" transform="rotate(-90 123.8 132.1)">R5</text>
<text x="126.1" y="132.7" transform="rotate(-90 126.1 132.7)">550</text>
<text x="131.5" y="132.1" transform="rotate(-90 131.5 132.1)">R8</text>
<text x="133.8" y="132.7" transform="rotate(-90 133.8 132.7)">550</text>
<text x="182.3" y="137.3">GND</text>
<text x="46.3" y="140.5">GND</text>
<text x="109.3" y="139.8">GND</text>
<text x="118.1" y="139.8">GND</text>
<text x="126.4" y="139.8">GND</text>
<text x="134" y="139.8">GND</text>
<text x="193.4" y="143.1">+12V</text>
<text x="225.7" y="143.1">+5V</text>
<text x="274" y="138">+5V</text>
<text x="171.2" y="145.2">J4</text>
<text x="171.2" y="147.6">Power</text>
<text x="177.9" y="147.6">in</text>
<text x="209.1" y="147.1">L7805</text>
<text x="210.8" y="145.1">U1</text>
<text x="278.6" y="145.2">D2</text>
<text x="278.6" y="147.6">LED</text>
<text x="170.4" y="152.1">F1</text>
<text x="170.4" y="154.4">Fuse</text>
<text x="175.9" y="154.4">3A</text>
<text x="179.4" y="152.6">+12V</text>
<text x="197.7" y="152.7">C5</text>
<text x="207.3" y="150.1">IN</text>
<text x="212.9" y="154.1" transform="rotate(-90 212.9 154.1)">GND</text>
<text x="213.2" y="150.1">OUT</text>
<text x="229.5" y="152.7">C12</text>
<text x="237.9" y="152.7">C8</text>
<text x="249.4" y="152.7">C11</text>
<text x="249.4" y="155">C_Small</text>
<text x="271.2" y="154.3" transform="rotate(-90 271.2 154.3)">R6</text>
<text x="273.5" y="154.9" transform="rotate(-90 273.5 154.9)">550</text>
<text x="29.1" y="156.8" transform="rotate(-90 29.1 156.8)">+12V</text>
<text x="40.6" y="156.8" transform="rotate(-90 40.6 156.8)">+12V</text>
<text x="50.7" y="156.8" transform="rotate(-90 50.7 156.8)">+12V</text>
<text x="59.6" y="156.8" transform="rotate(-90 59.6 156.8)">+12V</text>
<text x="71.1" y="156.8" transform="rotate(-90 71.1 156.8)">+12V</text>
<text x="102.5" y="160.4">IC1</text>
<text x="164.5" y="160.2">GND</text>
<text x="233.7" y="160.8">GND</text>
<text x="245.1" y="160.8">GND</text>
<text x="30.1" y="162.2">C13</text>
<text x="41.5" y="162.2">C1</text>
<text x="51.9" y="162.2">C2</text>
<text x="60.8" y="162.2">C3</text>
<text x="60.8" y="164.5">100nF</text>
<text x="94.5" y="165.9">GND_1</text>
<text x="95.7" y="162.3">BD62130AEFJ-E2</text>
<text x="108.8" y="165.9">OUT2</text>
<text x="193.7" y="162.1">GND</text>
<text x="210.2" y="162.1">GND</text>
<text x="225.5" y="162.1">GND</text>
<text x="273.7" y="162.1">GND</text>
<text x="26.1" y="170.3">GND</text>
<text x="37.5" y="170.3">GND</text>
<text x="47.7" y="170.3">GND</text>
<text x="56.5" y="170.3">GND</text>
<text x="75.6" y="170.3">GND</text>
<text x="94.5" y="168.5">OUT1</text>
<text x="94.5" y="171">VCC</text>
<text x="94.5" y="173.5">GND_2</text>
<text x="109.4" y="168.5">TEST</text>
<text x="110.5" y="173.5">IN1</text>
<text x="110.5" y="171">IN2</text>
<text x="127.7" y="172.9">GND</text>
<text x="75.6" y="177.9">GND</text>
<text x="105" y="179.8" transform="rotate(-90 105 179.8)">EP</text>
<text x="102.3" y="190.6">GND</text>
</g>
<g font-size="1.8" fill="#0000c2">
<text x="80.6" y="16.5">Haha,</text>
<text x="87.1" y="16.5">ser</text>
<text x="91.1" y="16.5">ut</text>
<text x="94.1" y="16.5">som</text>
<text x="99.1" y="16.5">en</text>
<text x="102.4" y="16.5">liten</text>
<text x="107.7" y="16.5">gubbe</text>
</g>
<g font-size="1.8" fill="#a90000">
<text x="87.4" y="22.9" transform="rotate(-90 87.4 22.9)">1</text>
<text x="89.9" y="22.9" transform="rotate(-90 89.9 22.9)">2</text>
<text x="92.5" y="22.9" transform="rotate(-90 92.5 22.9)">3</text>
<text x="116.6" y="22.9" transform="rotate(-90 116.6 22.9)">1</text>
<text x="119.1" y="22.9" transform="rotate(-90 119.1 22.9)">2</text>
<text x="121.7" y="22.9" transform="rotate(-90 121.7 22.9)">3</text>
<text x="141.4" y="22.9" transform="rotate(-90 141.4 22.9)">1</text>
<text x="143.9" y="22.9" transform="rotate(-90 143.9 22.9)">2</text>
<text x="175" y="22.9" transform="rotate(-90 175 22.9)">1</text>
<text x="177.5" y="22.9" transform="rotate(-90 177.5 22.9)">2</text>
<text x="180.1" y="22.9" transform="rotate(-90 180.1 22.9)">3</text>
<text x="101.6" y="73.4">1</text>
<text x="101.6" y="75.9">2</text>
<text x="101.6" y="78.5">3</text>
<text x="167" y="78.5">1</text>
<text x="167" y="81">2</text>
<text x="167" y="83.6">3</text>
<text x="199.4" y="83.6">38</text>
<text x="199.4" y="81">39</text>
<text x="199.4" y="78.5">40</text>
<text x="220.3" y="81.3">1</text>
<text x="228" y="82.6" transform="rotate(-90 228 82.6)">2</text>
<text x="230.5" y="81.3">3</text>
<text x="34.3" y="86.7">1</text>
<text x="34.3" y="84.2">2</text>
<text x="101.6" y="86.1">1</text>
<text x="101.6" y="88.6">2</text>
<text x="167" y="86.1">4</text>
<text x="167" y="88.6">5</text>
<text x="199.4" y="88.6">36</text>
<text x="199.4" y="86.1">37</text>
<text x="40" y="92.7" transform="rotate(-90 40 92.7)">2</text>
<text x="101.6" y="91.2">3</text>
<text x="101.6" y="93.7">4</text>
<text x="167" y="91.2">6</text>
<text x="167" y="93.7">7</text>
<text x="199.4" y="93.7">34</text>
<text x="199.4" y="91.2">35</text>
<text x="229" y="95.3" transform="rotate(-90 229 95.3)">5</text>
<text x="231.5" y="95.3" transform="rotate(-90 231.5 95.3)">4</text>
<text x="234.1" y="95.3" transform="rotate(-90 234.1 95.3)">3</text>
<text x="236.6" y="95.3" transform="rotate(-90 236.6 95.3)">2</text>
<text x="239.1" y="95.3" transform="rotate(-90 239.1 95.3)">1</text>
<text x="251.8" y="95.3" transform="rotate(-90 251.8 95.3)">5</text>
<text x="254.4" y="95.3" transform="rotate(-90 254.4 95.3)">4</text>
<text x="256.9" y="95.3" transform="rotate(-90 256.9 95.3)">3</text>
<text x="259.5" y="95.3" transform="rotate(-90 259.5 95.3)">2</text>
<text x="262" y="95.3" transform="rotate(-90 262 95.3)">1</text>
<text x="40" y="100.4" transform="rotate(-90 40 100.4)">3</text>
<text x="43.8" y="97.8">1</text>
<text x="101.6" y="96.3">5</text>
<text x="101.6" y="98.8">6</text>
<text x="101.6" y="101.3">7</text>
<text x="166.4" y="101.3">10</text>
<text x="167" y="96.3">8</text>
<text x="167" y="98.8">9</text>
<text x="199.4" y="101.3">31</text>
<text x="199.4" y="98.8">32</text>
<text x="199.4" y="96.3">33</text>
<text x="101.6" y="103.9">8</text>
<text x="101.6" y="106.4">9</text>
<text x="166.4" y="103.9">11</text>
<text x="166.4" y="106.4">12</text>
<text x="199.4" y="106.4">29</text>
<text x="199.4" y="103.9">30</text>
<text x="101" y="109">10</text>
<text x="166.4" y="109">13</text>
<text x="166.4" y="111.5">14</text>
<text x="199.4" y="111.5">27</text>
<text x="199.4" y="109">28</text>
<text x="36.8" y="118.5">1</text>
<text x="36.8" y="116">2</text>
<text x="166.4" y="114">15</text>
<text x="166.4" y="116.6">16</text>
<text x="166.4" y="119.1">17</text>
<text x="199.4" y="119.1">24</text>
<text x="199.4" y="116.6">25</text>
<text x="199.4" y="114">26</text>
<text x="42.5" y="124.5" transform="rotate(-90 42.5 124.5)">2</text>
<text x="166.4" y="121.7">18</text>
<text x="166.4" y="124.2">19</text>
<text x="199.4" y="124.2">22</text>
<text x="199.4" y="121.7">23</text>
<text x="46.3" y="129.5">1</text>
<text x="166.4" y="126.7">20</text>
<text x="199.4" y="126.7">21</text>
<text x="42.5" y="132.1" transform="rotate(-90 42.5 132.1)">3</text>
<text x="181.4" y="132.1" transform="rotate(-90 181.4 132.1)">41</text>
<text x="183.9" y="132.1" transform="rotate(-90 183.9 132.1)">42</text>
<text x="186.4" y="132.1" transform="rotate(-90 186.4 132.1)">43</text>
<text x="166.1" y="147.4" transform="rotate(-90 166.1 147.4)">1</text>
<text x="168.7" y="147.4" transform="rotate(-90 168.7 147.4)">2</text>
<text x="205.1" y="149">1</text>
<text x="217.8" y="149">3</text>
<text x="211.8" y="156.2" transform="rotate(-90 211.8 156.2)">2</text>
<text x="90.8" y="164.8">1</text>
<text x="90.8" y="167.4">2</text>
<text x="116.2" y="167.4">7</text>
<text x="116.2" y="164.8">8</text>
<text x="90.8" y="169.9">3</text>
<text x="90.8" y="172.5">4</text>
<text x="116.2" y="172.5">5</text>
<text x="116.2" y="169.9">6</text>
<text x="103.9" y="183.5" transform="rotate(-90 103.9 183.5)">9</text>
</g>
</svg>
